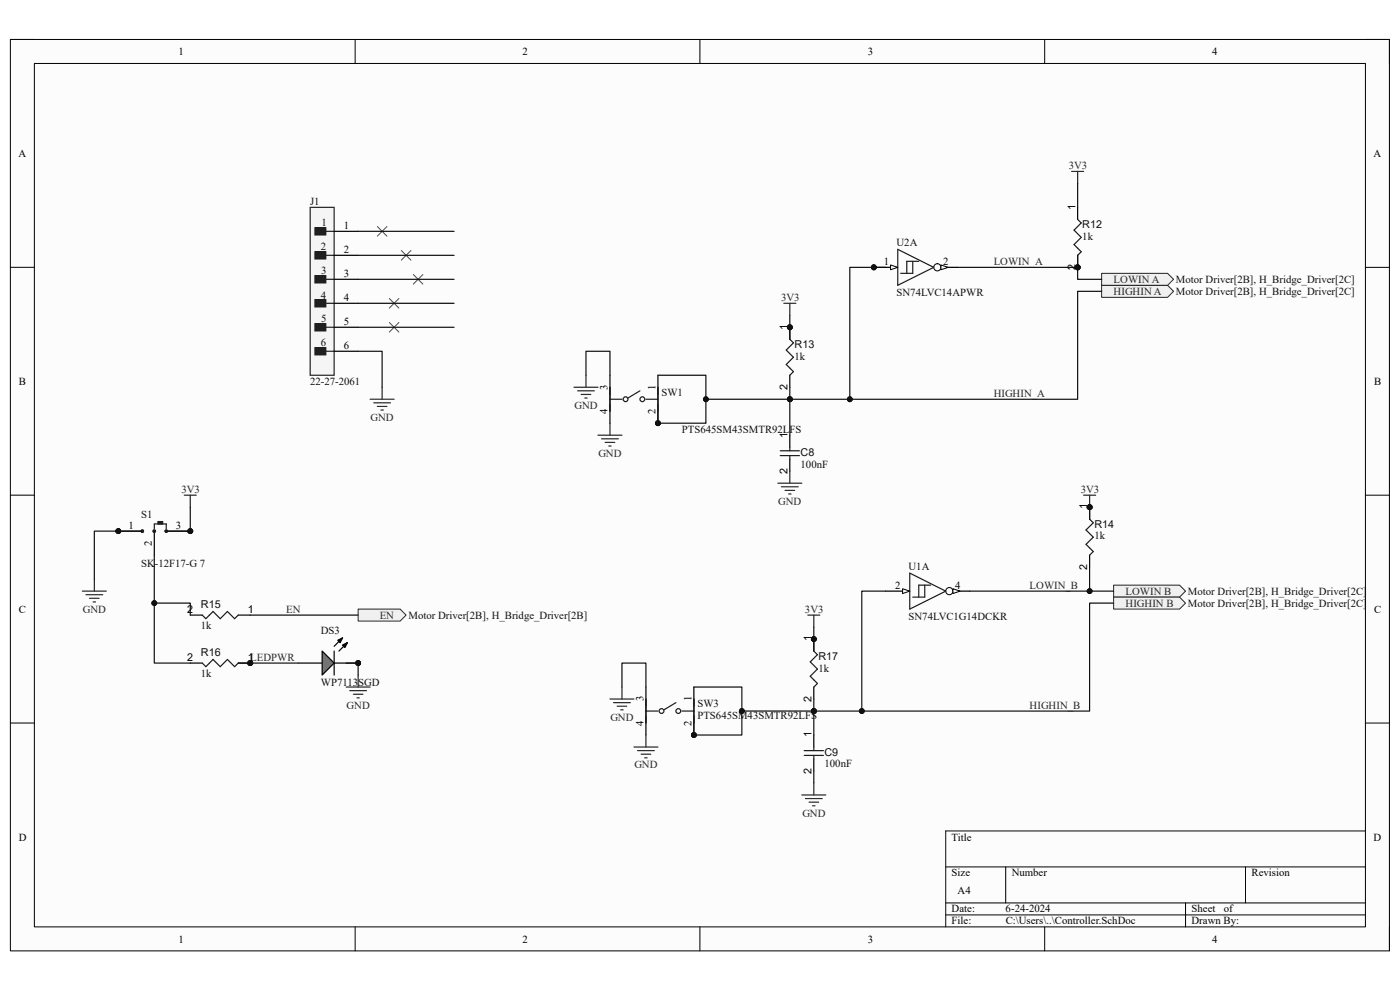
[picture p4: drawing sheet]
<svg xmlns="http://www.w3.org/2000/svg" width="297mm" height="210mm" viewBox="0 0 297 210" stroke-linecap="round" stroke-linejoin="round" font-family="sans-serif">
<path d="M2.2 8.4h292.6v193.3h-292.6z" fill-rule="evenodd" fill="#fcfcfc"/>
<path d="M2.2 8.4h292.6v193.3h-292.6z" fill="none" stroke="#000" stroke-width=".21"/>
<path d="M7.3 13.5h282.4v183.1h-282.4z" fill-rule="evenodd" fill="#fcfcfc"/>
<g fill="none" stroke="#000" stroke-width=".21">
<path d="M2.2 8.4h5.1M7.3 13.5h282.4v183.1h-282.4zM75.3 8.4v5.1M148.5 8.4v5.1M221.6 8.4v5.1M289.7 8.4h5.1v5.1M2.2 56.7h5.1M289.7 56.7h5.1M2.2 105h5.1M289.7 105.1h5.1M2.2 153.4h5.1M289.7 153.4h5.1"/>
<path d="M289.7 176.3h-89.1v20.3M75.3 196.6v5.1M148.5 196.6v5.1M200.6 183.9h89.1M200.6 191.5h89.1M200.6 194.1h89.1M213.4 183.9v7.6M221.6 196.6v5.1M251.5 191.5v5.1M264.2 183.9v7.6M294.8 196.6v5.1"/>
</g>
<path d="M233.7 60.5h14l1.3 1.3-1.3 1.3h-14z" fill-rule="evenodd" fill="#f0f0f0"/>
<path d="M233.7 60.5h14l1.3 1.3-1.3 1.3h-14z" fill="none" stroke="#262626" stroke-width=".21"/>
<path d="M233.7 58h14l1.3 1.3-1.3 1.2h-14z" fill-rule="evenodd" fill="#f0f0f0"/>
<path d="M233.7 58h14l1.3 1.3-1.3 1.2h-14z" fill="none" stroke="#262626" stroke-width=".21"/>
<path d="M227.4 36.4h2.5M228.6 36.4v2.5M166.3 64.3h2.5M167.6 64.3v2.6M167.6 100v2.5M165 102.5h5.1M165.8 103.3h3.5M166.5 104h2.1M167.3 104.8h.5" fill="none" stroke="#262626" stroke-width=".25"/>
<path d="M76 129.2h8.9l1.3 1.3-1.3 1.3h-8.9z" fill-rule="evenodd" fill="#f0f0f0"/>
<path d="M76 129.2h8.9l1.3 1.3-1.3 1.3h-8.9z" fill="none" stroke="#262626" stroke-width=".21"/>
<path d="M39.1 105h2.5M40.4 105v2.6M17.5 125.4h5.1M18.2 126.2h3.6M19 126.9h2M19.8 127.7h.5M20 122.9v2.5M73.4 145.7h5.1M74.2 146.5h3.6M75 147.3h2M75.7 148h.5M76 143.2v2.5" fill="none" stroke="#262626" stroke-width=".25"/>
<circle cx="53.1" cy="140.7" r=".51" fill="#0e0e0e"/>
<circle cx="53.1" cy="140.7" r=".51" fill="none" stroke="#0e0e0e" stroke-width=".21"/>
<path d="M236.3 124.1h13.9l1.3 1.3-1.3 1.3h-13.9z" fill-rule="evenodd" fill="#f0f0f0"/>
<path d="M236.3 124.1h13.9l1.3 1.3-1.3 1.3h-13.9z" fill="none" stroke="#262626" stroke-width=".21"/>
<path d="M236.3 126.7h13.9l1.3 1.2-1.3 1.3h-13.9z" fill-rule="evenodd" fill="#f0f0f0"/>
<path d="M236.3 126.7h13.9l1.3 1.2-1.3 1.3h-13.9z" fill="none" stroke="#262626" stroke-width=".21"/>
<path d="M229.9 105.1h2.5M231.2 105.1v2.5" fill="none" stroke="#262626" stroke-width=".25"/>
<circle cx="231.2" cy="107.6" r=".51" fill="#0e0e0e"/>
<circle cx="231.2" cy="107.6" r=".51" fill="none" stroke="#0e0e0e" stroke-width=".21"/>
<path d="M171.4 130.5h2.5M172.7 130.5v2.5M170.1 168.6h5.1M170.9 169.4h3.5M171.6 170.2h2.1M172.4 170.9h.5M172.7 166.1v2.5" fill="none" stroke="#262626" stroke-width=".25"/>
<path d="M167.6 92.3v2.6M167.6 97.4v2.6" fill="none" stroke="#000" stroke-width=".25"/>
<path d="M165.5 96.7h4.1M165.5 95.6h4.1M167.6 94.9v.7M167.6 96.7v.7" fill="none" stroke="#1c1c1c" stroke-width=".25"/>
<circle cx="228.6" cy="56.7" r=".51" fill="#0e0e0e"/>
<circle cx="228.6" cy="56.7" r=".51" fill="none" stroke="#0e0e0e" stroke-width=".21"/>
<path d="M228.6 54.2v2.5" fill="none" stroke="#000" stroke-width=".25"/>
<circle cx="228.6" cy="56.7" r=".51" fill="#0e0e0e"/>
<circle cx="228.6" cy="56.7" r=".51" fill="none" stroke="#0e0e0e" stroke-width=".21"/>
<path d="M228.6 44v2.5" fill="none" stroke="#000" stroke-width=".25"/>
<path d="M228.6 46.5l.8 .8-1.5 1.5 1.5 1.6-1.5 1.5 1.5 1.5-.8 .8" fill="none" stroke="#1c1c1c" stroke-width=".25"/>
<circle cx="167.6" cy="69.4" r=".51" fill="#0e0e0e"/>
<circle cx="167.6" cy="69.4" r=".51" fill="none" stroke="#0e0e0e" stroke-width=".21"/>
<path d="M167.6 69.4v2.6M167.6 79.6v2.5" fill="none" stroke="#000" stroke-width=".25"/>
<circle cx="167.6" cy="69.4" r=".51" fill="#0e0e0e"/>
<circle cx="167.6" cy="69.4" r=".51" fill="none" stroke="#0e0e0e" stroke-width=".21"/>
<path d="M167.6 72l.7 .7-1.5 1.6 1.5 1.5-1.5 1.5 1.5 1.5-.7 .8" fill="none" stroke="#1c1c1c" stroke-width=".25"/>
<circle cx="53.1" cy="140.7" r=".51" fill="#0e0e0e"/>
<circle cx="53.1" cy="140.7" r=".51" fill="none" stroke="#0e0e0e" stroke-width=".21"/>
<path d="M40.4 140.7h2.5M50.5 140.7h2.6" fill="none" stroke="#000" stroke-width=".25"/>
<circle cx="53.1" cy="140.7" r=".51" fill="#0e0e0e"/>
<circle cx="53.1" cy="140.7" r=".51" fill="none" stroke="#0e0e0e" stroke-width=".21"/>
<path d="M42.9 130.5l.8 .7 1.5-1.5 1.5 1.5 1.5-1.5 1.6 1.5 .7-.7M42.9 140.7l.8 .7 1.5-1.5 1.5 1.5 1.5-1.5 1.6 1.5 .7-.7" fill="none" stroke="#1c1c1c" stroke-width=".25"/>
<path d="M40.4 130.5h2.5M50.5 130.5h2.6" fill="none" stroke="#000" stroke-width=".25"/>
<circle cx="172.7" cy="135.6" r=".51" fill="#0e0e0e"/>
<circle cx="172.7" cy="135.6" r=".51" fill="none" stroke="#0e0e0e" stroke-width=".21"/>
<path d="M172.7 135.6v2.5M172.7 145.7v2.6" fill="none" stroke="#000" stroke-width=".25"/>
<circle cx="172.7" cy="135.6" r=".51" fill="#0e0e0e"/>
<circle cx="172.7" cy="135.6" r=".51" fill="none" stroke="#0e0e0e" stroke-width=".21"/>
<path d="M172.7 138.1l.7 .8-1.5 1.5 1.5 1.5-1.5 1.6 1.5 1.5-.7 .8M170.6 159.2h4.1M172.7 158.5v.7M170.6 160.3h4.1M172.7 160.2v.8" fill="none" stroke="#1c1c1c" stroke-width=".25"/>
<path d="M172.7 155.9v2.6M172.7 161v2.6" fill="none" stroke="#000" stroke-width=".25"/>
<circle cx="231.2" cy="107.6" r=".51" fill="#0e0e0e"/>
<circle cx="231.2" cy="107.6" r=".51" fill="none" stroke="#0e0e0e" stroke-width=".21"/>
<path d="M231.2 107.6v2.5M231.2 117.8v2.5" fill="none" stroke="#000" stroke-width=".25"/>
<circle cx="231.2" cy="107.6" r=".51" fill="#0e0e0e"/>
<circle cx="231.2" cy="107.6" r=".51" fill="none" stroke="#0e0e0e" stroke-width=".21"/>
<path d="M231.2 110.1l.7 .8-1.5 1.5 1.5 1.6-1.5 1.5 1.5 1.5-.7 .8" fill="none" stroke="#1c1c1c" stroke-width=".25"/>
<circle cx="76" cy="140.7" r=".51" fill="#0e0e0e"/>
<circle cx="76" cy="140.7" r=".51" fill="none" stroke="#0e0e0e" stroke-width=".21"/>
<path d="M63.3 140.7h5M70.9 140.7h5.1" fill="none" stroke="#000" stroke-width=".25"/>
<circle cx="76" cy="140.7" r=".51" fill="#0e0e0e"/>
<circle cx="76" cy="140.7" r=".51" fill="none" stroke="#0e0e0e" stroke-width=".21"/>
<path d="M68.3 138.1l2.6 2.6-2.6 2.5z" fill="#717171"/>
<path d="M68.3 138.1l2.6 2.6-2.6 2.5zM70.9 138.1v5.1M71.7 135.8l1-.5-.5 1zM72.7 136.8l1-.5-.5 1.1zM72.7 135.3l-1.8 1.8M73.7 136.3l-1.8 1.8" fill="none" stroke="#000" stroke-width=".25"/>
<path d="M71.7 135.8l1-.5-.5 1zM72.7 136.8l1-.5-.5 1.1z" fill="#000"/>
<path d="M65.8 44h5.1v35.6h-5.1z" fill-rule="evenodd" fill="#f5f5f5"/>
<path d="M65.8 44h5.1v35.6h-5.1z" fill="none" stroke="#262626" stroke-width=".25"/>
<path d="M66.8 48.3h2.3v1.5h-2.3z" fill-rule="evenodd" fill="#1c1c1c"/>
<path d="M66.8 48.3h2.3v1.5h-2.3zM69.1 49.1h1.8" fill="none" stroke="#1c1c1c" stroke-width=".25"/>
<path d="M66.8 53.4h2.3v1.5h-2.3z" fill-rule="evenodd" fill="#1c1c1c"/>
<path d="M66.8 53.4h2.3v1.5h-2.3zM69.1 54.2h1.8" fill="none" stroke="#1c1c1c" stroke-width=".25"/>
<path d="M66.8 58.5h2.3v1.5h-2.3z" fill-rule="evenodd" fill="#1c1c1c"/>
<path d="M66.8 58.5h2.3v1.5h-2.3zM69.1 59.3h1.8" fill="none" stroke="#1c1c1c" stroke-width=".25"/>
<path d="M66.8 63.6h2.3v1.5h-2.3z" fill-rule="evenodd" fill="#1c1c1c"/>
<path d="M66.8 63.6h2.3v1.5h-2.3zM69.1 64.3h1.8" fill="none" stroke="#1c1c1c" stroke-width=".25"/>
<path d="M66.8 68.7h2.3v1.5h-2.3z" fill-rule="evenodd" fill="#1c1c1c"/>
<path d="M66.8 68.7h2.3v1.5h-2.3zM69.1 69.4h1.8" fill="none" stroke="#1c1c1c" stroke-width=".25"/>
<path d="M66.8 73.8h2.3v1.5h-2.3z" fill-rule="evenodd" fill="#1c1c1c"/>
<path d="M66.8 73.8h2.3v1.5h-2.3zM69.1 74.5h1.8" fill="none" stroke="#1c1c1c" stroke-width=".25"/>
<path d="M70.9 49.1h5.1M70.9 54.2h5.1M70.9 59.3h5.1M70.9 64.3h5.1M70.9 69.4h5.1M70.9 74.5h5.1M200.6 125.4h5.1" fill="none" stroke="#000" stroke-width=".25"/>
<path d="M80 48.1l2.1 2M82.1 48.1l-2.1 2M85.1 53.1l2.1 2.1M87.2 53.1l-2.1 2.1M87.7 58.2l2 2.1M89.7 58.2l-2 2.1M82.6 63.3l2 2.1M82.6 68.4l2 2M84.6 63.3l-2 2.1M84.6 68.4l-2 2" fill="none" stroke="#4c4c4c" stroke-width=".21"/>
<path d="M78.5 84.7h5.1M79.3 85.5h3.5M80 86.2h2.1M80.8 87h.5M81.1 82.1v2.6" fill="none" stroke="#262626" stroke-width=".25"/>
<circle cx="201.4" cy="125.4" r=".76" fill="#fbfbfb"/>
<circle cx="201.4" cy="125.4" r=".76" fill="none" stroke="#000" stroke-width=".21"/>
<path d="M202.2 124.9l1.5 .5-1.5 .5z" fill="#fbfbfb"/>
<path d="M202.2 124.9l1.5 .5-1.5 .5z" fill="none" stroke="#000" stroke-width=".21"/>
<path d="M187.9 125.4h5.1" fill="none" stroke="#000" stroke-width=".25"/>
<path d="M191.5 124.9l1.5 .5-1.5 .5z" fill="#fbfbfb"/>
<path d="M191.5 124.9l1.5 .5-1.5 .5z" fill="none" stroke="#000" stroke-width=".21"/>
<path d="M193 121.6l7.6 3.8-7.6 3.8zM196.2 124.1v2.6h-2.6M197.5 124.1h-2.6v2.6" fill="none" stroke="#1c1c1c" stroke-width=".25"/>
<path d="M134.5 158.5h5.1M135.3 159.2h3.5M136 160h2.1M137 155.9v2.6M136.8 160.8h.5" fill="none" stroke="#262626" stroke-width=".25"/>
<circle cx="147.2" cy="155.9" r=".51" fill="#0e0e0e"/>
<circle cx="147.2" cy="155.9" r=".51" fill="none" stroke="#0e0e0e" stroke-width=".21"/>
<path d="M137 145.7v10.2M147.2 145.7v10.2" fill="none" stroke="#000" stroke-width=".25"/>
<circle cx="147.2" cy="155.9" r=".51" fill="#0e0e0e"/>
<circle cx="147.2" cy="155.9" r=".51" fill="none" stroke="#0e0e0e" stroke-width=".21"/>
<g fill="none" stroke="#1c1c1c" stroke-width=".25">
<path d="M137 150.8h2.6M137 148.3v5.1M143.4 149.1l-2.5 1.5M144.7 150.8h2.5M147.2 148.3v5.1"/>
<circle cx="140.3" cy="150.8" r=".51"/>
<circle cx="143.9" cy="150.8" r=".51"/>
</g>
<path d="M129.4 148.3h5.1M130.2 149.1h3.5M130.9 149.8h2.1M131.7 150.6h.5M131.9 145.7v2.6" fill="none" stroke="#262626" stroke-width=".25"/>
<circle cx="25.1" cy="112.7" r=".51" fill="#0e0e0e"/>
<circle cx="25.1" cy="112.7" r=".51" fill="none" stroke="#0e0e0e" stroke-width=".21"/>
<circle cx="40.4" cy="112.7" r=".51" fill="#0e0e0e"/>
<circle cx="40.4" cy="112.7" r=".51" fill="none" stroke="#0e0e0e" stroke-width=".21"/>
<path d="M25.1 112.7h5.1" fill="none" stroke="#000" stroke-width=".25"/>
<circle cx="25.1" cy="112.7" r=".51" fill="#0e0e0e"/>
<circle cx="25.1" cy="112.7" r=".51" fill="none" stroke="#0e0e0e" stroke-width=".21"/>
<path d="M35.3 112.7h5.1" fill="none" stroke="#000" stroke-width=".25"/>
<circle cx="40.4" cy="112.7" r=".51" fill="#0e0e0e"/>
<circle cx="40.4" cy="112.7" r=".51" fill="none" stroke="#0e0e0e" stroke-width=".21"/>
<path d="M32.7 112.7v5.1" fill="none" stroke="#000" stroke-width=".25"/>
<path d="M32.7 112.2v-1h2.6v1" fill="none" stroke="#1c1c1c" stroke-width=".25"/>
<path d="M33.5 110.6h1v.6h-1z" fill-rule="evenodd" fill="#1c1c1c"/>
<g fill="none" stroke="#1c1c1c" stroke-width=".25">
<path d="M33.5 110.6h1v.6h-1z"/>
<circle cx="30.2" cy="112.7" r=".25"/>
<circle cx="32.7" cy="112.7" r=".25"/>
<circle cx="35.3" cy="112.7" r=".25"/>
</g>
<path d="M126.9 92.3h5M127.6 93.1h3.6M128.4 93.9h2M129.1 94.6h.6M129.4 89.8v2.5" fill="none" stroke="#262626" stroke-width=".25"/>
<circle cx="139.6" cy="89.8" r=".51" fill="#0e0e0e"/>
<circle cx="139.6" cy="89.8" r=".51" fill="none" stroke="#0e0e0e" stroke-width=".21"/>
<path d="M129.4 79.6v10.2M139.6 79.6v10.2" fill="none" stroke="#000" stroke-width=".25"/>
<circle cx="139.6" cy="89.8" r=".51" fill="#0e0e0e"/>
<circle cx="139.6" cy="89.8" r=".51" fill="none" stroke="#0e0e0e" stroke-width=".21"/>
<g fill="none" stroke="#1c1c1c" stroke-width=".25">
<path d="M129.4 84.7h2.5M129.4 82.1v5.1M135.8 82.9l-2.6 1.5M137 84.7h2.6M139.6 82.1v5.1"/>
<circle cx="132.7" cy="84.7" r=".51"/>
<circle cx="136.3" cy="84.7" r=".51"/>
</g>
<path d="M124.3 79.6v2.5M121.8 82.1h5.1M122.5 82.9h3.6M123.3 83.7h2M124.1 84.4h.5" fill="none" stroke="#262626" stroke-width=".25"/>
<path d="M30.2 112.7h-10.2v10.2" fill="none" stroke="#0e0e0e" stroke-width=".25"/>
<circle cx="25.1" cy="112.7" r=".51" fill="#0e0e0e"/>
<circle cx="25.1" cy="112.7" r=".51" fill="none" stroke="#0e0e0e" stroke-width=".21"/>
<path d="M228.6 38.9v5.1M167.6 66.9v5.1" fill="none" stroke="#0e0e0e" stroke-width=".25"/>
<circle cx="167.6" cy="69.4" r=".51" fill="#0e0e0e"/>
<circle cx="167.6" cy="69.4" r=".51" fill="none" stroke="#0e0e0e" stroke-width=".21"/>
<path d="M167.6 82.1v2.6" fill="none" stroke="#0e0e0e" stroke-width=".25"/>
<circle cx="167.6" cy="84.7" r=".51" fill="#0e0e0e"/>
<circle cx="167.6" cy="84.7" r=".51" fill="none" stroke="#0e0e0e" stroke-width=".21"/>
<path d="M233.7 61.8h-5.1v22.9h-48.3" fill="none" stroke="#0e0e0e" stroke-width=".25"/>
<circle cx="180.3" cy="84.7" r=".51" fill="#0e0e0e"/>
<circle cx="180.3" cy="84.7" r=".51" fill="none" stroke="#0e0e0e" stroke-width=".21"/>
<path d="M40.4 107.6v5.1h-5.1" fill="none" stroke="#0e0e0e" stroke-width=".25"/>
<circle cx="40.4" cy="112.7" r=".51" fill="#0e0e0e"/>
<circle cx="40.4" cy="112.7" r=".51" fill="none" stroke="#0e0e0e" stroke-width=".21"/>
<path d="M73.4 140.7h2.6v2.5" fill="none" stroke="#0e0e0e" stroke-width=".25"/>
<circle cx="76" cy="140.7" r=".51" fill="#0e0e0e"/>
<circle cx="76" cy="140.7" r=".51" fill="none" stroke="#0e0e0e" stroke-width=".21"/>
<path d="M50.5 140.7h12.8" fill="none" stroke="#0e0e0e" stroke-width=".25"/>
<circle cx="53.1" cy="140.7" r=".51" fill="#0e0e0e"/>
<circle cx="53.1" cy="140.7" r=".51" fill="none" stroke="#0e0e0e" stroke-width=".21"/>
<path d="M231.2 107.6v2.5" fill="none" stroke="#0e0e0e" stroke-width=".25"/>
<circle cx="231.2" cy="107.6" r=".51" fill="#0e0e0e"/>
<circle cx="231.2" cy="107.6" r=".51" fill="none" stroke="#0e0e0e" stroke-width=".21"/>
<path d="M231.2 120.3v5.1h-25.5" fill="none" stroke="#0e0e0e" stroke-width=".25"/>
<circle cx="231.2" cy="125.4" r=".51" fill="#0e0e0e"/>
<circle cx="231.2" cy="125.4" r=".51" fill="none" stroke="#0e0e0e" stroke-width=".21"/>
<path d="M231.2 125.4h5.1" fill="none" stroke="#0e0e0e" stroke-width=".25"/>
<circle cx="231.2" cy="125.4" r=".51" fill="#0e0e0e"/>
<circle cx="231.2" cy="125.4" r=".51" fill="none" stroke="#0e0e0e" stroke-width=".21"/>
<path d="M172.7 133v5.1" fill="none" stroke="#0e0e0e" stroke-width=".25"/>
<circle cx="172.7" cy="135.6" r=".51" fill="#0e0e0e"/>
<circle cx="172.7" cy="135.6" r=".51" fill="none" stroke="#0e0e0e" stroke-width=".21"/>
<path d="M172.7 148.3v2.5" fill="none" stroke="#0e0e0e" stroke-width=".25"/>
<circle cx="172.7" cy="150.8" r=".51" fill="#0e0e0e"/>
<circle cx="172.7" cy="150.8" r=".51" fill="none" stroke="#0e0e0e" stroke-width=".21"/>
<path d="M236.3 127.9h-5.1v22.9h-48.4" fill="none" stroke="#0e0e0e" stroke-width=".25"/>
<circle cx="182.8" cy="150.8" r=".51" fill="#0e0e0e"/>
<circle cx="182.8" cy="150.8" r=".51" fill="none" stroke="#0e0e0e" stroke-width=".21"/>
<path d="M76 49.1h20.3M76 54.2h20.3M76 59.3h20.3M76 74.5h5.1v7.6M76 64.3h20.3M76 69.4h20.3M187.9 125.4h-5.1v25.4h-10.1M172.7 163.6v2.5" fill="none" stroke="#0e0e0e" stroke-width=".25"/>
<circle cx="172.7" cy="150.8" r=".51" fill="#0e0e0e"/>
<circle cx="172.7" cy="150.8" r=".51" fill="none" stroke="#0e0e0e" stroke-width=".21"/>
<circle cx="182.8" cy="150.8" r=".51" fill="#0e0e0e"/>
<circle cx="182.8" cy="150.8" r=".51" fill="none" stroke="#0e0e0e" stroke-width=".21"/>
<path d="M203.2 56.7h25.4" fill="none" stroke="#0e0e0e" stroke-width=".25"/>
<circle cx="228.6" cy="56.7" r=".51" fill="#0e0e0e"/>
<circle cx="228.6" cy="56.7" r=".51" fill="none" stroke="#0e0e0e" stroke-width=".21"/>
<path d="M228.6 54.2v5.1h5.1" fill="none" stroke="#0e0e0e" stroke-width=".25"/>
<circle cx="228.6" cy="56.7" r=".51" fill="#0e0e0e"/>
<circle cx="228.6" cy="56.7" r=".51" fill="none" stroke="#0e0e0e" stroke-width=".21"/>
<path d="M187.9 56.7h-7.6v28h-12.7" fill="none" stroke="#0e0e0e" stroke-width=".25"/>
<circle cx="167.6" cy="84.7" r=".51" fill="#0e0e0e"/>
<circle cx="167.6" cy="84.7" r=".51" fill="none" stroke="#0e0e0e" stroke-width=".21"/>
<circle cx="180.3" cy="84.7" r=".51" fill="#0e0e0e"/>
<circle cx="180.3" cy="84.7" r=".51" fill="none" stroke="#0e0e0e" stroke-width=".21"/>
<circle cx="185.4" cy="56.7" r=".51" fill="#0e0e0e"/>
<circle cx="185.4" cy="56.7" r=".51" fill="none" stroke="#0e0e0e" stroke-width=".21"/>
<path d="M167.6 84.7v7.6" fill="none" stroke="#0e0e0e" stroke-width=".25"/>
<circle cx="167.6" cy="84.7" r=".51" fill="#0e0e0e"/>
<circle cx="167.6" cy="84.7" r=".51" fill="none" stroke="#0e0e0e" stroke-width=".21"/>
<path d="M147.2 145.7h10.2v10.2h-10.2v-2.5" fill="none" stroke="#0e0e0e" stroke-width=".25"/>
<circle cx="157.4" cy="150.8" r=".51" fill="#0e0e0e"/>
<circle cx="157.4" cy="150.8" r=".51" fill="none" stroke="#0e0e0e" stroke-width=".21"/>
<circle cx="147.2" cy="155.9" r=".51" fill="#0e0e0e"/>
<circle cx="147.2" cy="155.9" r=".51" fill="none" stroke="#0e0e0e" stroke-width=".21"/>
<path d="M149.8 84.7h17.8" fill="none" stroke="#0e0e0e" stroke-width=".25"/>
<circle cx="149.8" cy="84.7" r=".51" fill="#0e0e0e"/>
<circle cx="149.8" cy="84.7" r=".51" fill="none" stroke="#0e0e0e" stroke-width=".21"/>
<circle cx="167.6" cy="84.7" r=".51" fill="#0e0e0e"/>
<circle cx="167.6" cy="84.7" r=".51" fill="none" stroke="#0e0e0e" stroke-width=".21"/>
<path d="M131.9 145.7v-5h5.1v5M172.7 150.8v5.1" fill="none" stroke="#0e0e0e" stroke-width=".25"/>
<circle cx="172.7" cy="150.8" r=".51" fill="#0e0e0e"/>
<circle cx="172.7" cy="150.8" r=".51" fill="none" stroke="#0e0e0e" stroke-width=".21"/>
<path d="M157.4 150.8h15.3" fill="none" stroke="#0e0e0e" stroke-width=".25"/>
<circle cx="172.7" cy="150.8" r=".51" fill="#0e0e0e"/>
<circle cx="172.7" cy="150.8" r=".51" fill="none" stroke="#0e0e0e" stroke-width=".21"/>
<circle cx="157.4" cy="150.8" r=".51" fill="#0e0e0e"/>
<circle cx="157.4" cy="150.8" r=".51" fill="none" stroke="#0e0e0e" stroke-width=".21"/>
<path d="M40.4 130.5v-2.6h-7.7v12.8h7.7" fill="none" stroke="#0e0e0e" stroke-width=".25"/>
<circle cx="32.7" cy="127.9" r=".51" fill="#0e0e0e"/>
<circle cx="32.7" cy="127.9" r=".51" fill="none" stroke="#0e0e0e" stroke-width=".21"/>
<path d="M32.7 117.8v10.1M53.1 130.5h22.9" fill="none" stroke="#0e0e0e" stroke-width=".25"/>
<circle cx="32.7" cy="127.9" r=".51" fill="#0e0e0e"/>
<circle cx="32.7" cy="127.9" r=".51" fill="none" stroke="#0e0e0e" stroke-width=".21"/>
<path d="M139.6 79.6h10.2v10.2h-10.2v-2.6" fill="none" stroke="#0e0e0e" stroke-width=".25"/>
<circle cx="149.8" cy="84.7" r=".51" fill="#0e0e0e"/>
<circle cx="149.8" cy="84.7" r=".51" fill="none" stroke="#0e0e0e" stroke-width=".21"/>
<circle cx="139.6" cy="89.8" r=".51" fill="#0e0e0e"/>
<circle cx="139.6" cy="89.8" r=".51" fill="none" stroke="#0e0e0e" stroke-width=".21"/>
<path d="M124.3 79.6v-5.1h5.1v5.1" fill="none" stroke="#0e0e0e" stroke-width=".25"/>
<circle cx="185.4" cy="56.7" r=".51" fill="#0e0e0e"/>
<circle cx="185.4" cy="56.7" r=".51" fill="none" stroke="#0e0e0e" stroke-width=".21"/>
<path d="M185.4 56.7h5.1" fill="none" stroke="#000" stroke-width=".25"/>
<path d="M188.9 56.2l1.6 .5-1.6 .5z" fill="#fbfbfb"/>
<path d="M188.9 56.2l1.6 .5-1.6 .5z" fill="none" stroke="#000" stroke-width=".21"/>
<circle cx="185.4" cy="56.7" r=".51" fill="#0e0e0e"/>
<circle cx="185.4" cy="56.7" r=".51" fill="none" stroke="#0e0e0e" stroke-width=".21"/>
<path d="M198.1 56.7h5.1" fill="none" stroke="#000" stroke-width=".25"/>
<circle cx="198.9" cy="56.7" r=".76" fill="#fbfbfb"/>
<circle cx="198.9" cy="56.7" r=".76" fill="none" stroke="#000" stroke-width=".21"/>
<path d="M199.6 56.2l1.5 .5-1.5 .5z" fill="#fbfbfb"/>
<path d="M199.6 56.2l1.5 .5-1.5 .5z" fill="none" stroke="#000" stroke-width=".21"/>
<path d="M190.5 52.9l7.6 3.8-7.6 3.8zM193.6 55.4v2.6h-2.5M194.9 55.4h-2.5v2.6" fill="none" stroke="#1c1c1c" stroke-width=".25"/>
<g font-size="2.3">
<text x="37.9" y="11.7">1</text>
<text x="110.9" y="11.7">2</text>
<text x="184.1" y="11.7">3</text>
<text x="257.1" y="11.7">4</text>
<text x="3.9" y="33.3">A</text>
<text x="291.4" y="33.3">A</text>
<text x="228.1" y="44.5" transform="rotate(-90 228.1 44.5)">1</text>
<text x="72.9" y="48.6">1</text>
<text x="72.9" y="53.6">2</text>
<text x="72.9" y="58.7">3</text>
<text x="187.5" y="56.2">1</text>
<text x="200.1" y="56.2">2</text>
<text x="228.1" y="57.4" transform="rotate(-90 228.1 57.4)">2</text>
<text x="72.9" y="63.8">4</text>
<text x="72.9" y="68.9">5</text>
<text x="167.1" y="69.9" transform="rotate(-90 167.1 69.9)">1</text>
<text x="72.9" y="74">6</text>
<text x="4" y="81.6">B</text>
<text x="128.9" y="82.6" transform="rotate(-90 128.9 82.6)">3</text>
<text x="139.1" y="82.6" transform="rotate(-90 139.1 82.6)">1</text>
<text x="167.1" y="82.8" transform="rotate(-90 167.1 82.8)">2</text>
<text x="291.5" y="81.6">B</text>
<text x="128.9" y="87.8" transform="rotate(-90 128.9 87.8)">4</text>
<text x="139.1" y="87.8" transform="rotate(-90 139.1 87.8)">2</text>
<text x="167.1" y="92.8" transform="rotate(-90 167.1 92.8)">1</text>
<text x="167.1" y="100.6" transform="rotate(-90 167.1 100.6)">2</text>
<text x="27.3" y="112.1">1</text>
<text x="37.3" y="112.1">3</text>
<text x="230.7" y="108.1" transform="rotate(-90 230.7 108.1)">1</text>
<text x="32.2" y="115.8" transform="rotate(-90 32.2 115.8)">2</text>
<text x="189.9" y="124.9">2</text>
<text x="202.6" y="124.9">4</text>
<text x="230.7" y="120.9" transform="rotate(-90 230.7 120.9)">2</text>
<text x="4" y="130">C</text>
<text x="39.7" y="130">2</text>
<text x="52.6" y="130">1</text>
<text x="291.5" y="130">C</text>
<text x="172.2" y="136.1" transform="rotate(-90 172.2 136.1)">1</text>
<text x="39.7" y="140.2">2</text>
<text x="52.6" y="140.2">1LEDPWR</text>
<text x="136.5" y="148.8" transform="rotate(-90 136.5 148.8)">3</text>
<text x="146.7" y="148.8" transform="rotate(-90 146.7 148.8)">1</text>
<text x="172.2" y="148.9" transform="rotate(-90 172.2 148.9)">2</text>
<text x="136.5" y="153.9" transform="rotate(-90 136.5 153.9)">4</text>
<text x="146.7" y="153.9" transform="rotate(-90 146.7 153.9)">2</text>
<text x="172.2" y="156.4" transform="rotate(-90 172.2 156.4)">1</text>
<text x="172.2" y="164.2" transform="rotate(-90 172.2 164.2)">2</text>
<text x="4" y="178.3">D</text>
<text x="201.9" y="178.3">Title</text>
<text x="291.4" y="178.3">D</text>
<text x="201.9" y="185.9">Size</text>
<text x="214.6" y="185.9">Number</text>
<text x="265.5" y="185.9">Revision</text>
<text x="203.2" y="189.7">A4</text>
<text x="201.9" y="193.5">Date:</text>
<text x="201.9" y="196.1">File:</text>
<text x="213.3" y="193.5">6-24-2024</text>
<text x="213.4" y="196.1">C:\Users\..\Controller.SchDoc</text>
<text x="252.8" y="193.5">Sheet</text>
<text x="252.8" y="196.1">Drawn By:</text>
<text x="259.6" y="193.5">of</text>
<text x="37.9" y="199.9">1</text>
<text x="110.9" y="199.9">2</text>
<text x="184.1" y="199.9">3</text>
<text x="257.1" y="199.9">4</text>
</g>
<g font-size="2.3" fill="#262626">
<text x="226.7" y="35.9">3V3</text>
<text x="210.8" y="56.2">LOWIN_A</text>
<text x="236.3" y="60">LOWIN A</text>
<text x="165.7" y="63.8">3V3</text>
<text x="236.3" y="62.6">HIGHIN A</text>
<text x="78.6" y="89.3">GND</text>
<text x="121.9" y="86.7">GND</text>
<text x="210.8" y="84.2">HIGHIN_A</text>
<text x="127" y="96.9">GND</text>
<text x="38.5" y="104.5">3V3</text>
<text x="165.1" y="107.1">GND</text>
<text x="229.3" y="104.5">3V3</text>
<text x="218.4" y="124.9">LOWIN_B</text>
<text x="17.6" y="130">GND</text>
<text x="60.7" y="130">EN</text>
<text x="80.6" y="131.2">EN</text>
<text x="170.8" y="130">3V3</text>
<text x="238.8" y="126.2">LOWIN B</text>
<text x="238.8" y="128.7">HIGHIN B</text>
<text x="73.5" y="150.3">GND</text>
<text x="129.5" y="152.9">GND</text>
<text x="218.4" y="150.3">HIGHIN_B</text>
<text x="134.6" y="163">GND</text>
<text x="170.2" y="173.2">GND</text>
</g>
<g font-size="2.3" fill="#0e0e0e">
<text x="65.8" y="43.5">J1</text>
<text x="68.1" y="53.1">2</text>
<text x="68.2" y="48">1</text>
<text x="190.2" y="52.1">U2A</text>
<text x="229.6" y="50.8">1k</text>
<text x="229.6" y="48.3">R12</text>
<text x="68.2" y="58.2">3</text>
<text x="249.5" y="60">Motor Driver[2B], H_Bridge_Driver[2C]</text>
<text x="68" y="63.3">4</text>
<text x="190.2" y="62.8">SN74LVC14APWR</text>
<text x="249.5" y="62.6">Motor Driver[2B], H_Bridge_Driver[2C]</text>
<text x="68.1" y="68.4">5</text>
<text x="68" y="73.5">6</text>
<text x="168.6" y="76.3">1k</text>
<text x="168.6" y="73.7">R13</text>
<text x="65.8" y="81.6">22-27-2061</text>
<text x="140.3" y="83.9">SW1</text>
<text x="144.7" y="91.8">PTS645SM43SMTR92LFS</text>
<text x="169.8" y="99.2">100nF</text>
<text x="169.8" y="96.6">C8</text>
<text x="29.9" y="109.9">S1</text>
<text x="232.2" y="111.9">R14</text>
<text x="232.2" y="114.4">1k</text>
<text x="29.9" y="120.3">SK-12F17-G 7</text>
<text x="192.7" y="120.8">U1A</text>
<text x="42.6" y="128.9">R15</text>
<text x="86.7" y="131.2">Motor Driver[2B], H_Bridge_Driver[2B]</text>
<text x="192.7" y="131.5">SN74LVC1G14DCKR</text>
<text x="252" y="126.2">Motor Driver[2B], H_Bridge_Driver[2C]</text>
<text x="252" y="128.7">Motor Driver[2B], H_Bridge_Driver[2C]</text>
<text x="42.6" y="133.5">1k</text>
<text x="68.1" y="134.5">DS3</text>
<text x="42.6" y="143.7">1k</text>
<text x="42.6" y="139.1">R16</text>
<text x="173.7" y="142.5">1k</text>
<text x="173.7" y="139.9">R17</text>
<text x="68.1" y="145.5">WP7113SGD</text>
<text x="148" y="150.1">SW3</text>
<text x="148" y="152.6">PTS645SM43SMTR92LFS</text>
<text x="174.9" y="160.3">C9</text>
<text x="174.9" y="162.8">100nF</text>
</g>
</svg>
